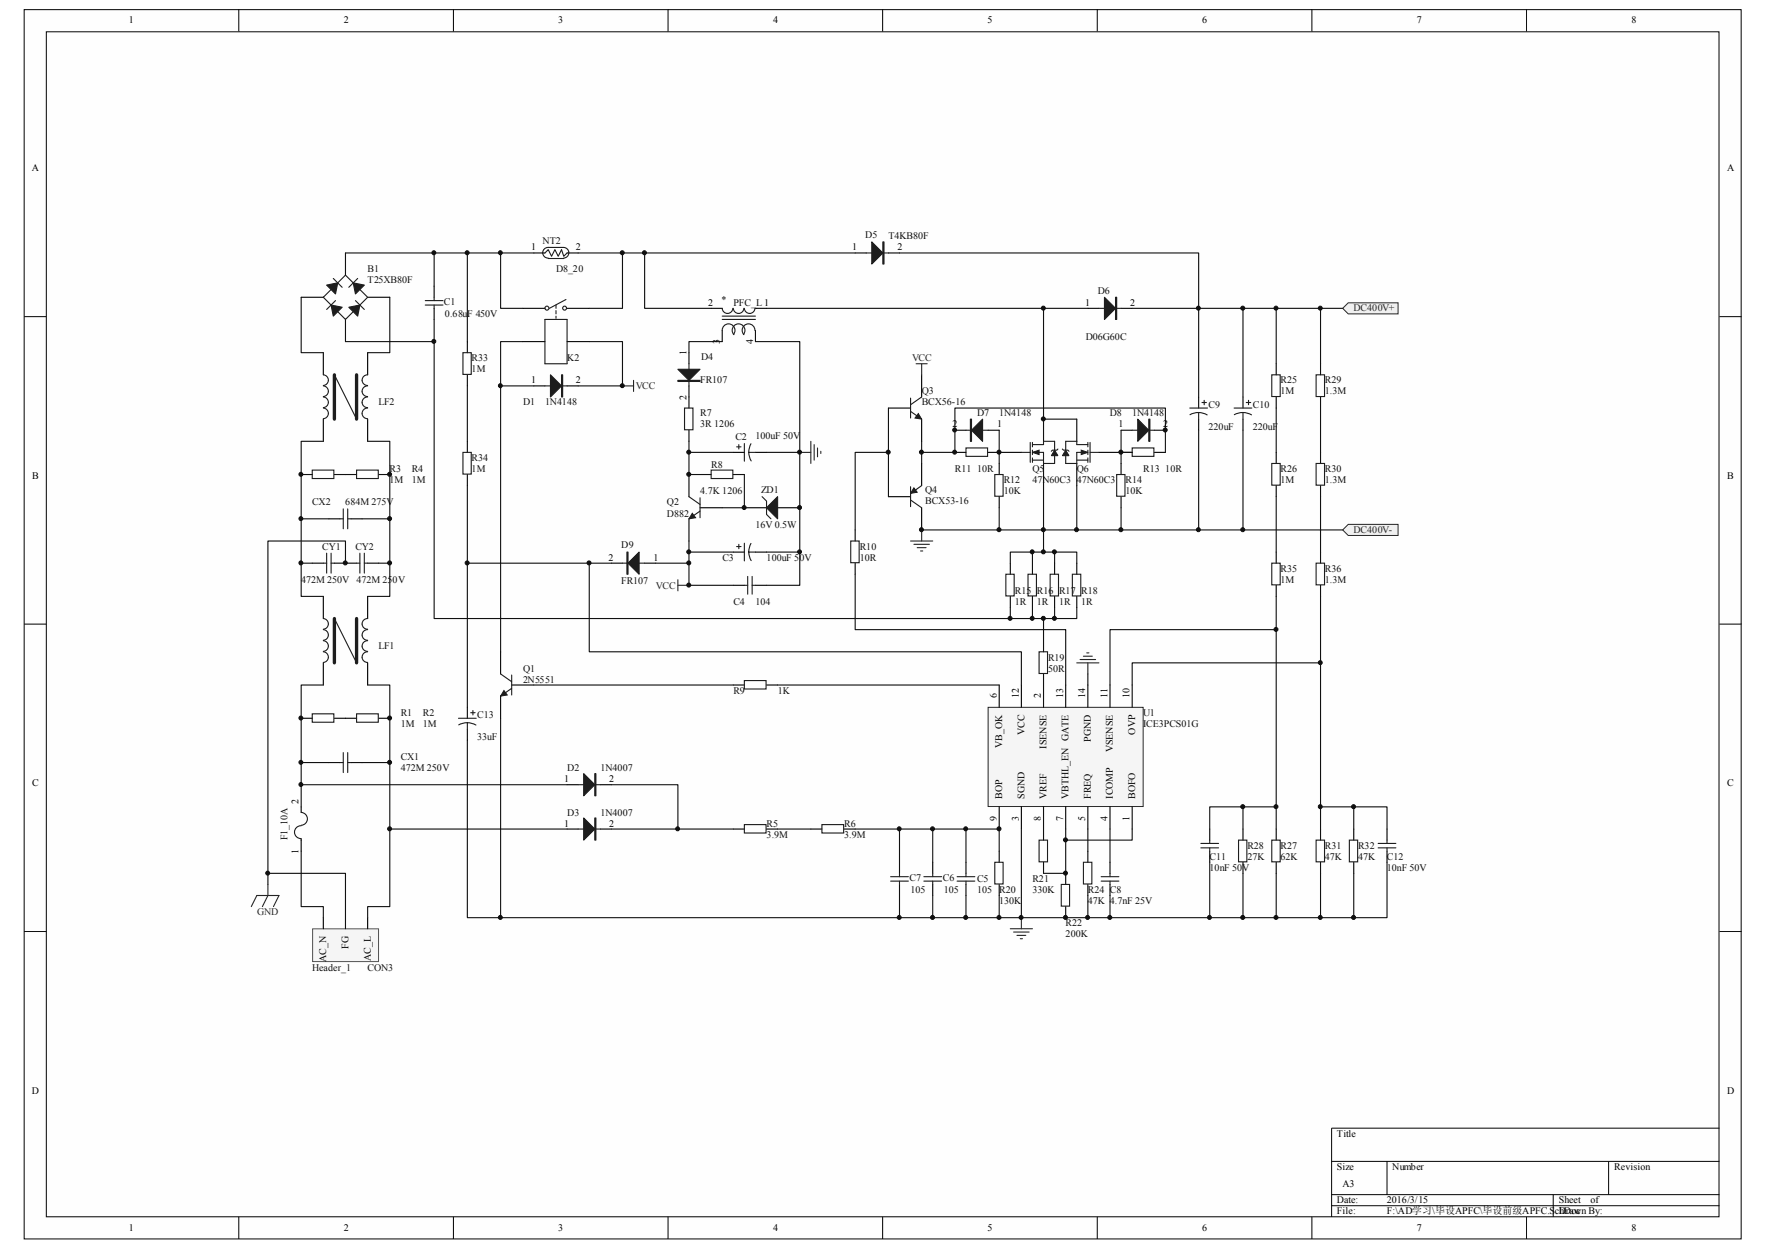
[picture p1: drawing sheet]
<svg xmlns="http://www.w3.org/2000/svg" width="297mm" height="210mm" viewBox="0 0 297 210" stroke-linecap="round" stroke-linejoin="round" font-family="sans-serif">
<path d="M4.1 1.7h288.8v206.7h-288.8z" fill="#fefefe"/>
<path d="M4.1 1.6h288.8v206.8h-288.8z" fill="none" stroke="#000" stroke-width=".17"/>
<path d="M7.9 5.4h281.2v199.3h-281.2z" fill="#fefefe"/>
<g fill="none" stroke="#000" stroke-width=".17">
<path d="M7.8 5.3h281.3v199.4h-281.3zM40.2 1.6v3.7M76.3 1.6v3.7M112.4 1.6v3.7M148.5 1.6v3.7M184.6 1.6v3.7M220.7 1.6v3.7M256.8 1.6v3.7M4.1 53.3h3.7M289.2 53.3h3.7M4.1 105h3.7M289.2 105h3.7"/>
<path d="M4.1 156.7h3.7M289.2 156.7h3.7M224 195.3h65.2M233.3 195.3v5.6M270.6 195.3v5.6M289.2 189.7h-65.2v15M40.2 204.7v3.7M76.3 204.7v3.7M112.4 204.7v3.7M148.5 204.7v3.7M184.6 204.7v3.7M220.7 204.7v3.7"/>
<path d="M224 200.9h65.2M224 202.8h65.2M256.8 204.7v3.7M261.2 200.9v3.8"/>
</g>
<path d="M52.7 156.3h11v5.4h-11z" fill="#f5f5f5"/>
<path d="M52.6 156.2h11.1v5.5h-11.1z" fill="none" stroke="#535353" stroke-width=".17"/>
<g fill="none" stroke="#000" stroke-width=".19">
<path d="M50.7 50h3.7M54.4 59.3v3.7M58.1 42.5v3.8M58.1 53.7v3.8M61.8 59.3v3.7M61.8 50h3.8M87.9 51.9h3.8M87.9 57.5h3.8M89.8 42.5h1.9M95.4 42.5h1.8M95.4 51.9h3.7M95.4 57.5h3.7"/>
<path d="M115.9 59.3v1.9M119.6 51.9h1.9M121.5 55.6v1.9M127.1 51.9h1.8M127.1 55.6v1.9M143.8 42.5h1.9M149.4 42.5h1.9M183 51.9h1.8M188.6 51.9h1.8M50.7 79.8h1.8M54.4 70.5v3.7M56.2 79.8h3.8"/>
<path d="M61.8 70.5v3.7M63.7 79.8h1.9M89.8 64.9h1.9M95.4 64.9h1.8M115.9 64.9v3.7M115.9 72.4v1.8M115.9 79.8v3.7M117.7 79.8h1.9M123.3 79.8h1.9M123.3 76.1h1.9M127.1 76.1h1.8M201.6 66.8v1.8"/>
<path d="M201.6 70.5v1.9M52.5 94.7h1.9M55.3 87.3h1.9M56.2 94.7h3.8M59 87.3h1.9M61.8 94.7h1.9M115.9 87.3v3.7M117.7 85.4h3.8M123.3 92.9h1.9M123.3 98.4h1.9M125.2 85.4h3.7M127.1 92.9h1.8"/>
<path d="M127.1 98.4h1.8M130.8 85.4h3.7M54.4 100.3v3.7M54.4 111.5v3.7M61.8 100.3v3.7M61.8 111.5v3.7M84.2 109.6v3.8M84.2 117.1v3.7M86.1 115.2h3.7M50.7 135.7v.9M50.7 120.8h1.8M55.3 128.3h1.9"/>
<path d="M56.2 120.8h3.8M59 128.3h1.9M63.7 120.8h1.9M50.7 141.1v2.1M54.4 154.3v1.9M58.1 154.3v1.9M61.8 154.3v1.9"/>
</g>
<g fill="none" stroke="#1c1c1c" stroke-width=".19">
<path d="M54.4 50l3.7-3.7 3.7 3.7-3.7 3.7zM56.1 46.8l1.5 1.5M56.4 50.6l-1.5 1.4M59.8 50.6l1.5 1.4M60.2 46.8l-1.5 1.5M91.7 42.5l.5-.5 .6 1.1 .5-1.1 .6 1.1 .6-1.1 .3 1.1 .6-.6M91.7 53.7h3.7v7.5h-3.7zM92.2 43.4a.89 .89 0 0 1-.9-.9 .89 .89 0 0 1 .9-.9h2.6a.89 .89 0 0 1 .9 .9 .89 .89 0 0 1-.9 .9M92.2 43.5h2.6M93.5 51.3v.6M93.5 52.2v.6M93.5 53.2v.3"/>
<path d="M95.2 50.4l-2.8 1.5M121.5 55.6a1.08 1.08 0 0 1 1.4-1.1 1.08 1.08 0 0 1 .5 1.7M121.5 53.7h5.6M121.5 53.2h5.6M123.3 51.9a.89 .89 0 0 1-.9 .8 .89 .89 0 0 1-.9-.8M125.1 56.2a1.08 1.08 0 0 0-.1-1.4 1.08 1.08 0 0 0-1.5 0 1.08 1.08 0 0 0-.1 1.5M125.1 51.9a.89 .89 0 0 1-.9 .8 .89 .89 0 0 1-.9-.8M127 51.9a.89 .89 0 0 1-.9 .8 .89 .89 0 0 1-.9-.8M127 55.6a1.08 1.08 0 0 0-1.5-1.1 1.08 1.08 0 0 0-.4 1.8M145.7 42.5h3.7M184.8 51.9h3.8M52.5 79.1h3.7v1.4h-3.7z"/>
<path d="M54.4 63a.9 .9 0 0 1 .8 .9 .9 .9 0 0 1-.8 .9M54.4 64.9a.9 .9 0 0 1 .8 .9 .9 .9 0 0 1-.8 .9M54.4 66.8a.9 .9 0 0 1 .8 .9 .9 .9 0 0 1-.8 .9M54.4 68.6a.9 .9 0 0 1 .8 .9 .9 .9 0 0 1-.8 .9M56.2 63l3.8 7.5M60 79.1h3.6v1.4h-3.6zM61.8 68.6a.89 .89 0 0 0-.9 .9 .89 .89 0 0 0 .9 .9M61.8 66.8a.89 .89 0 0 0-.9 .9 .89 .89 0 0 0 .9 .9M61.8 64.9a.89 .89 0 0 0-.9 .9 .89 .89 0 0 0 .9 .9M61.8 63a.89 .89 0 0 0-.9 .9 .89 .89 0 0 0 .9 .9M91.7 64.9h3.7M115.1 68.6h1.5v3.7h-1.5z"/>
<path d="M115.9 61.2v3.7M119.6 79.1h3.7v1.4h-3.7zM123.9 75.2h.7M124.3 74.8v.7M125.2 74.6v3M125.9 76.1l.2 .7 .2 .7M125.9 76.1h1.2M126.3 74.6l-.3 .7-.1 .8M200.1 68.6h3M201.6 69.4l.8 .1 .6 .3M201.6 69.4l-.8 .1-.6 .2M201.6 69.4v1.1"/>
<path d="M202.2 67.7h.7M202.5 67.3v.8M54.4 94.7h.5M54.9 93v3.4M55.7 94.7h.5M55.7 93v3.4M57.2 87.3h.5M57.7 85.6v3.3M58.5 85.6v3.3M58.5 87.3h.5M60 94.7h.5M60.5 93v3.4"/>
<path d="M61.3 94.7h.5M61.3 93v3.4M115.9 83.5l1.8 1.3M117.7 86l-1.8 1.3M117.7 83.7v3.4M123.9 91.9h.7M124.3 91.5v.8M125.2 91.4v2.9M125.2 98.4h.6M125.8 97v2.9M125.9 92.9l.2 .7 .2 .7M125.9 92.9h1.2"/>
<path d="M126.3 91.4l-.3 .7-.1 .8M126.5 97v2.9M126.5 98.4h.6M128.2 83.5l.7 .8v2.2l.8 .8M54.4 104a.9 .9 0 0 1 .8 .9 .9 .9 0 0 1-.8 .9M54.4 105.9a.9 .9 0 0 1 .8 .9 .9 .9 0 0 1-.8 .9M54.4 107.8a.9 .9 0 0 1 .8 .9 .9 .9 0 0 1-.8 .9M54.4 109.6a.9 .9 0 0 1 .8 .9 .9 .9 0 0 1-.8 .9M56.2 104l3.8 7.5M61.8 109.6a.89 .89 0 0 0-.9 .9 .89 .89 0 0 0 .9 .9M61.8 107.8a.89 .89 0 0 0-.9 .9 .89 .89 0 0 0 .9 .9M61.8 105.9a.89 .89 0 0 0-.9 .9 .89 .89 0 0 0 .9 .9"/>
<path d="M61.8 104a.89 .89 0 0 0-.9 .9 .89 .89 0 0 0 .9 .9M84.2 113.4l1.9 1.3M86.1 115.8l-1.9 1.3M86.1 113.5v3.4M50.7 138.9a1.08 1.08 0 0 0-1.2 1.1 1.08 1.08 0 0 0 1.2 1M50.7 136.6a1.08 1.08 0 0 1 1 1.1 1.08 1.08 0 0 1-1 1.1M52.5 120.1h3.7v1.4h-3.7zM57.2 128.3h.5M57.7 126.6v3.3M58.5 128.3h.5M58.5 126.6v3.3M60 120.1h3.6v1.4h-3.6z"/>
<circle cx="92" cy="51.8" r=".34"/>
<circle cx="95" cy="51.8" r=".33"/>
</g>
<path d="M50.7 50v9.3h3.7M65.6 50v9.3h-3.8M121.5 57.5h-5.6v1.8M128.9 51.9h54.1M115.9 76.1h7.4M128.9 76.1h5.6M50.7 87.3h4.6M60.9 87.3h4.7M61.8 115.2h3.8v37.3h-3.8v1.8M60.9 128.3h4.7M50.7 143.2v9.3h3.7v1.8" fill="none" stroke="#0e0e0e" stroke-width=".19"/>
<path d="M56.2 63v7.5M60 63v7.5M56.2 104v7.5M60 104v7.5" fill="none" stroke="#1c1c1c" stroke-width=".56"/>
<path d="M104.7 64.9h1.9M106.6 64v1.8M134.5 76.1h1.9M136.4 74.2v3.7M136.9 74.8v2.6M137.5 75.3v1.5M138.1 75.9v.4M114 97.5v1.9M114 98.4h1.9M42.3 152.5l.9-1.9h3.7l-.9 1.9M45.1 148.8v1.8l-1 1.9" fill="none" stroke="#262626" stroke-width=".19"/>
<g fill="#1c1c1c" stroke="#1c1c1c" stroke-width=".19">
<path d="M55.7 51.3l1.9 .4-1.5 1.5z"/>
<path d="M54.9 48l1.9-.4-.4 1.8z"/>
<path d="M58.7 51.7l1.8-.4-.3 1.9z"/>
<path d="M59.4 47.6l1.9 .4-1.5 1.4z"/>
<path d="M92.6 63l1.9 1.9-1.9 1.9z"/>
<path d="M114 62.1h3.7l-1.8 1.9z"/>
<path d="M128.9 85.4l1.9-1.9v3.8z"/>
<path d="M146.6 40.7l1.9 1.8-1.9 1.9z"/>
<path d="M185.8 50l1.8 1.9-1.8 1.8z"/>
<path d="M94.5 63h.1v3.8h-.1z" fill-rule="evenodd"/>
<path d="M114 64h3.7v.2h-3.7z" fill-rule="evenodd"/>
<path d="M148.5 40.7h.2v3.7h-.2z" fill-rule="evenodd"/>
<path d="M187.6 50h.2v3.7h-.2z" fill-rule="evenodd"/>
</g>
<g fill="#1c1c1c" stroke="#1c1c1c" stroke-width=".17">
<path d="M84.8 116.1l.5 .8-1.1 .2z"/>
<path d="M116.4 86.3l.6 .8-1.1 .2z"/>
</g>
<path d="M225.8 51.9l1-1h8.4v1.9h-8.4z" fill-rule="evenodd" fill="#f0f0f0" stroke="#262626" stroke-width=".17"/>
<path d="M127.1 57.5h7.4v35.4" fill="none" stroke="#0e0e0e" stroke-width=".19"/>
<path d="M166.3 119.1h26v16.6h-26z" fill="#f5f5f5"/>
<path d="M166.2 119h26.1v16.7h-26.1z" fill="none" stroke="#262626" stroke-width=".17"/>
<g fill="none" stroke="#000" stroke-width=".19">
<path d="M73 48.1v1.9M73 51.9v1.8M149.4 68.6h3.8M155 63v3.8M155 70.5v3.7M155 77.9v3.8M160.6 76.1h1.9M160.6 72.4h1.9M166.2 76.1h5.6M166.2 72.4h1.9M168.1 77.9v1.9M175.5 70.5v3.7"/>
<path d="M175.5 77.9v3.8M181.1 70.5v3.7M181.1 77.9v3.8M184.8 76.1h5.6M188.6 72.4h1.8M188.6 77.9v1.9M194.2 76.1h1.8M194.2 72.4h1.8M214.7 61.2v1.8M214.7 66.8v1.8M143.8 89.1v1.9M143.8 94.7v1.9"/>
<path d="M149.4 83.5h3.8M155 85.4v3.7M168.1 83.5v1.9M169.9 94.7v1.9M188.6 83.5v1.9M123.3 115.2h1.9M128.9 115.2h1.9M168.1 115.2v3.7M169.9 100.3v1.9M171.8 115.2v3.7M175.5 107.8v1.8M175.5 113.4v5.5"/>
<path d="M179.2 115.2v3.7M183 115.2v3.7M186.7 115.2v3.7M190.4 115.2v3.7M95.4 139.4h1.8M95.4 132h1.8M101 139.4h1.8M101 132h1.8M123.3 139.4h1.9M128.9 139.4h1.9M136.4 139.4h1.8M142 139.4h1.8"/>
<path d="M168.1 135.7v3.7M171.8 135.7v3.7M175.5 135.7v5.6M179.2 135.7v3.7M183 135.7v3.7M186.7 135.7v3.7M190.4 135.7v3.7M162.5 145v1.9M162.5 148.8v1.8M168.1 143.2v1.8M168.1 148.8v1.8M175.5 145v1.9"/>
<path d="M179.2 146.9v1.9M179.2 152.5v1.8M183 143.2v1.8M183 148.8v1.8M186.7 145v1.9M186.7 148.8v1.8"/>
</g>
<g fill="#1c1c1c" stroke="#1c1c1c" stroke-width=".19">
<path d="M98.2 137.6l1.8 1.8-1.8 1.9z"/>
<path d="M98.2 130.1l1.8 1.9-1.8 1.8z"/>
<path d="M165.3 70.5v3.7l-1.9-1.8z"/>
<path d="M191.4 70.5l1.8 1.9-1.8 1.8z"/>
<path d="M100 137.6h.2v3.7h-.2z" fill-rule="evenodd"/>
<path d="M100 130.1h.2v3.7h-.2z" fill-rule="evenodd"/>
<path d="M163.2 70.5h.2v3.7h-.2z" fill-rule="evenodd"/>
<path d="M193.2 70.5h.2v3.7h-.2z" fill-rule="evenodd"/>
</g>
<g fill="none" stroke="#1c1c1c" stroke-width=".19">
<path d="M71.5 50.6h3M71.5 51.3h3M73 50v.6M73 51.3v.6M153.2 69.2l1.8 1.3M153.2 67v3.3M155 66.8l-1.8 1.3M162.5 75.3h3.6v1.5h-3.6zM162.5 72.4h3.7M167.3 79.8h1.4v3.7h-1.4zM171.8 76.1h1.5M173.3 74.4v3.4"/>
<path d="M173.7 74.8h1.8v-.6h1.9v1.5M173.7 76.1h1.8v1.8h1.9v-1.3M173.7 77.4h1.8M173.7 74.4v.8M173.7 75.7v.8M173.7 77v.8M177.9 75.5l-.1 .2h-.8l-.2 .2M178.7 75.5l.2 .2h.7l.2 .2M181.1 77.4h1.9M183 74.8h-1.9v-.6h-1.9v1.5M183 76.1h-1.9v1.8h-1.9v-1.3M183 74.4v.8"/>
<path d="M183 75.7v.8M183 77v.8M183.3 76.1h1.5M183.3 74.4v3.4M187.8 79.8h1.4v3.7h-1.4zM190.4 75.3h3.7v1.5h-3.7zM190.4 72.4h3.8M213.9 63h1.4v3.7h-1.4zM143.1 91h1.4v3.6h-1.4zM153.2 81.9v3.3M153.2 84.1l1.8 1.3M155 81.7l-1.3 .9"/>
<path d="M169.2 96.6h1.4v3.6h-1.4zM125.2 114.5h3.7v1.4h-3.7zM174.8 109.6h1.4v3.7h-1.4zM97.2 139.4h3.8M97.2 132h3.8M125.2 138.7h3.7v1.4h-3.7zM138.2 138.7h3.7v1.4h-3.7zM161 147.5h3M161 148.2h3M162.5 146.9v.6M162.5 148.2v.6M167.3 145h1.4v3.7h-1.4z"/>
<path d="M174.8 141.3h1.4v3.7h-1.4zM178.5 148.8h1.4v3.6h-1.4zM182.2 145h1.4v3.7h-1.4zM185.2 147.5h3M185.2 148.2h3M186.7 146.9v.6M186.7 148.2v.6"/>
</g>
<g fill="none" stroke="#0e0e0e" stroke-width=".19">
<path d="M58.1 42.5h31.7M73 57.5v46.5h96.9M73 42.5v5.6M84.2 42.5v9.4h3.7M87.9 57.5h-3.7v52.1M97.2 42.5h11.2M104.7 42.5v9.4h-5.6M151.3 42.5h50.3v9.4M214.7 51.9v9.3M222.1 51.9v9.3M54.4 74.2h-3.7v26.1h3.7M61.8 74.2h3.8v26.1h-3.8"/>
<path d="M84.2 64.9h5.6M149.4 76.1h-5.6v13M149.4 68.6v14.9M155 74.2v3.7M168.1 72.4v5.5M188.6 76.1h1.8M188.6 72.4v5.5M201.6 72.4v16.7M214.7 68.6v7.5M222.1 68.6v7.5M50.7 94.7h1.8M58.1 94.7v-3.7h-13v57.8"/>
<path d="M63.7 94.7h1.9M143.8 96.6v9.3h35.4v9.3M168.1 85.4v3.7M169.9 94.7v-1.8h11.2v1.8M173.7 92.9v1.8M177.4 92.9v1.8M181.1 81.7v7.4M188.6 89.1h37.2M54.4 115.2h-3.7v20.5M89.8 115.2h33.5M130.8 115.2h37.3M173.7 102.2v1.8"/>
<path d="M175.5 104v3.8M177.4 102.2v1.8M183 113.4v1.8M214.7 105.9h-28v9.3M222.1 111.5h-31.7v3.7M50.7 132h44.7M50.7 128.3h4.6M65.6 139.4h29.8M114 139.4h9.3M130.8 139.4h5.6M162.5 139.4v5.6M171.8 139.4v14.9"/>
<path d="M183 139.4v3.8M186.7 139.4v5.6M190.4 139.4v1.9h-11.2M45.1 146.9h13v7.4M162.5 150.6v3.7M168.1 150.6v3.7M183 150.6v3.7"/>
</g>
<g fill="none" stroke="#262626" stroke-width=".19">
<path d="M154.1 61.2h1.9M155 61.2v1.8M153.2 91h3.7M153.7 91.5h2.6M154.3 92.1h1.5M154.8 92.7h.4M155 89.1v1.9M181.1 111.5h3.7M181.7 110.9h2.6M182.2 110.4h1.5M182.8 109.8h.4M183 111.5v1.9"/>
<path d="M169.9 156.2h3.8M170.5 156.8h2.6M171 157.3h1.5M171.6 157.9h.4M171.8 154.3v1.9"/>
</g>
<g fill="#1c1c1c" stroke="#1c1c1c" stroke-width=".17">
<path d="M173.7 76.1l1.1-.4v.8z"/>
<path d="M177.4 75.7l.5 .9h-1.1z"/>
<path d="M154.5 69.6l.5 .9-1.1-.2z"/>
<path d="M153.7 82.1l.6 .7-1.1 .2z"/>
<path d="M181.9 75.7l1.1 .4-1.1 .4z"/>
<path d="M179.2 75.7l.6 .9h-1.1z"/>
</g>
<path d="M226.8 88.2h8.4v1.9h-8.4l-1-1z" fill-rule="evenodd" fill="#f0f0f0" stroke="#262626" stroke-width=".17"/>
<g fill="none" stroke="#0e0e0e" stroke-width=".19">
<path d="M73 53.7v3.8h-14.9M78.6 42.5v15M99.1 57.5h5.6v7.4h-7.5M143.8 42.5h-35.4v9.4h11.2M175.5 51.9v18.6h5.6M190.4 51.9h35.4M201.6 51.9v14.9M209.1 51.9v14.9M78.6 64.9v9.3M115.9 74.2v5.6h1.8M125.2 79.8v5.6h-3.7M155 76.1h5.6v-7.5h35.4v7.5"/>
<path d="M209.1 72.4v16.7M78.6 81.7v37.2M78.6 94.7h24.2M99.1 94.7v14.9h72.7v5.6M110.3 94.7h5.6M115.9 91v7.4h7.4M115.9 92.9h7.4M128.9 92.9h5.6v5.5h-5.6M175.5 81.7v11.2M188.6 85.4v3.7h-33.6M214.7 83.5v9.4M222.1 83.5v9.4"/>
<path d="M169.9 102.2v1.8h11.2v-1.8M214.7 100.3v39.1M222.1 100.3v39.1M78.6 124.5v29.8h5.6M84.2 120.8v33.5h102.5M102.8 132h11.2v7.4h-11.2M143.8 139.4h24.3v3.8M151.3 139.4v5.6M156.9 139.4v5.6M179.2 139.4v7.5h-3.7M209.1 135.7v3.7M214.7 135.7h-11.2v3.7"/>
<path d="M222.1 135.7h5.6M227.7 135.7h5.6v3.7M227.7 135.7v3.7M151.3 150.6v3.7M156.9 150.6v3.7M186.7 150.6v3.7M203.5 145v9.3M209.1 146.9v7.4M214.7 146.9v7.4M222.1 146.9v7.4h-35.4M227.7 146.9v7.4h-5.6M233.3 145v9.3h-5.6"/>
</g>
<g fill="none" stroke="#000" stroke-width=".19">
<path d="M78.6 57.5v1.8M78.6 63v1.9M78.6 74.2v1.9M78.6 79.8v1.9M209.1 66.8v1.8M209.1 70.5v1.9M214.7 76.1v1.8M222.1 61.2v1.8M222.1 66.8v1.8M222.1 76.1v1.8M102.8 94.7h1.9M108.4 94.7h1.9"/>
<path d="M173.7 94.7v1.9M177.4 94.7v1.9M181.1 94.7v1.9M214.7 81.7v1.8M214.7 92.9v1.8M214.7 98.4v1.9M222.1 81.7v1.8M222.1 92.9v1.8M222.1 98.4v1.9M78.6 118.9v1.9M173.7 100.3v1.9M177.4 100.3v1.9"/>
<path d="M181.1 100.3v1.9M78.6 122.7v1.8M203.5 139.4v1.9M209.1 139.4v1.9M214.7 139.4v1.9M222.1 139.4v1.9M227.7 139.4v1.9M233.3 139.4v1.9M151.3 145v1.9M151.3 148.8v1.8M156.9 145v1.9M156.9 148.8v1.8"/>
<path d="M203.5 143.2v1.8M209.1 145v1.9M214.7 145v1.9M222.1 145v1.9M227.7 145v1.9M233.3 143.2v1.8"/>
</g>
<g fill="none" stroke="#1c1c1c" stroke-width=".19">
<path d="M77.9 59.3h1.4v3.7h-1.4zM77.9 76.1h1.4v3.6h-1.4zM207.6 68.6h3M209.1 69.4l.7 .1 .7 .3M209.1 69.4l-.8 .1-.7 .2M209.1 69.4v1.1M209.6 67.7h.8M210 67.3v.8M213.9 77.9h1.4v3.7h-1.4zM221.4 63h1.4v3.7h-1.4zM221.4 77.9h1.4v3.7h-1.4zM104.7 94.7h3.7"/>
<path d="M172.9 96.6h1.4v3.6h-1.4zM176.6 96.6h1.4v3.6h-1.4zM180.4 96.6h1.4v3.6h-1.4zM213.9 94.7h1.4v3.7h-1.4zM221.4 94.7h1.4v3.7h-1.4zM79.2 119.9h.7M79.5 119.5v.7M77.1 120.8h3M77.2 121.9l.6-.3h.8l.8 .1 .7 .2M78.6 121.5v1.2M149.8 147.5h3M149.8 148.2h3"/>
<path d="M151.3 146.9v.6M151.3 148.2v.6M155.4 147.5h3M155.4 148.2h3M156.9 146.9v.6M156.9 148.2v.6M202 141.9h3M202 142.6h3M203.5 141.3v.6M203.5 142.6v.6M208.3 141.3h1.4v3.7h-1.4zM213.9 141.3h1.4v3.7h-1.4z"/>
<path d="M221.4 141.3h1.4v3.7h-1.4zM227 141.3h1.4v3.7h-1.4zM231.8 141.9h3M231.8 142.6h3M233.3 141.3v.6M233.3 142.6v.6"/>
</g>
<g fill="#1c1c1c" stroke="#1c1c1c" stroke-width=".19">
<path d="M105.6 94.7l1.9-1.8v3.7z"/>
<path d="M105.4 92.9h.2v3.7h-.2z" fill-rule="evenodd"/>
</g>
<g fill="#0e0e0e" stroke="#0e0e0e" stroke-width=".17">
<circle cx="45" cy="146.9" r=".33"/>
<circle cx="50.6" cy="131.9" r=".33"/>
<circle cx="50.6" cy="128.2" r=".33"/>
<circle cx="50.6" cy="120.8" r=".33"/>
<circle cx="50.6" cy="94.7" r=".33"/>
<circle cx="50.6" cy="87.2" r=".33"/>
<circle cx="50.6" cy="79.8" r=".33"/>
<circle cx="58.1" cy="94.7" r=".34"/>
<circle cx="65.5" cy="139.4" r=".34"/>
<circle cx="65.5" cy="128.2" r=".33"/>
<circle cx="65.5" cy="120.8" r=".34"/>
<circle cx="65.5" cy="94.7" r=".34"/>
<circle cx="65.5" cy="87.2" r=".34"/>
<circle cx="65.5" cy="79.8" r=".33"/>
<circle cx="73" cy="57.4" r=".33"/>
<circle cx="73" cy="42.5" r=".33"/>
<circle cx="78.6" cy="94.7" r=".34"/>
<circle cx="78.6" cy="42.5" r=".34"/>
<circle cx="84.2" cy="154.3" r=".33"/>
<circle cx="84.2" cy="64.9" r=".33"/>
<circle cx="84.2" cy="42.5" r=".33"/>
<circle cx="99.1" cy="94.7" r=".34"/>
<circle cx="104.7" cy="64.9" r=".33"/>
<circle cx="104.7" cy="42.5" r=".33"/>
<circle cx="108.4" cy="42.5" r=".34"/>
<circle cx="114" cy="139.4" r=".33"/>
<circle cx="115.8" cy="98.4" r=".33"/>
<circle cx="115.8" cy="94.7" r=".34"/>
<circle cx="115.8" cy="92.8" r=".34"/>
<circle cx="115.8" cy="79.8" r=".33"/>
<circle cx="115.8" cy="76" r=".34"/>
<circle cx="125.2" cy="85.4" r=".33"/>
<circle cx="134.5" cy="92.8" r=".33"/>
<circle cx="134.5" cy="85.4" r=".33"/>
<circle cx="134.5" cy="76" r=".33"/>
<circle cx="149.4" cy="76" r=".34"/>
<circle cx="151.2" cy="154.3" r=".33"/>
<circle cx="151.2" cy="139.4" r=".33"/>
<circle cx="155" cy="89.1" r=".33"/>
<circle cx="155" cy="76" r=".33"/>
<circle cx="156.8" cy="154.3" r=".34"/>
<circle cx="156.8" cy="139.4" r=".34"/>
<circle cx="160.6" cy="76" r=".33"/>
<circle cx="160.6" cy="72.3" r=".33"/>
<circle cx="162.4" cy="154.3" r=".33"/>
<circle cx="162.4" cy="139.4" r=".33"/>
<circle cx="168" cy="154.3" r=".34"/>
<circle cx="168" cy="139.4" r=".34"/>
<circle cx="168" cy="89.1" r=".34"/>
<circle cx="168" cy="76" r=".34"/>
<circle cx="169.9" cy="104" r=".34"/>
<circle cx="171.7" cy="154.3" r=".33"/>
<circle cx="173.6" cy="104" r=".33"/>
<circle cx="173.6" cy="92.8" r=".33"/>
<circle cx="175.5" cy="104" r=".34"/>
<circle cx="175.5" cy="92.8" r=".34"/>
<circle cx="175.5" cy="89.1" r=".34"/>
<circle cx="175.5" cy="70.5" r=".34"/>
<circle cx="175.5" cy="51.8" r=".34"/>
<circle cx="177.3" cy="104" r=".34"/>
<circle cx="177.3" cy="92.8" r=".34"/>
<circle cx="179.2" cy="154.3" r=".34"/>
<circle cx="179.2" cy="146.9" r=".33"/>
<circle cx="179.2" cy="141.3" r=".34"/>
<circle cx="181.1" cy="89.1" r=".33"/>
<circle cx="182.9" cy="154.3" r=".33"/>
<circle cx="186.7" cy="154.3" r=".34"/>
<circle cx="188.5" cy="89.1" r=".34"/>
<circle cx="188.5" cy="76" r=".34"/>
<circle cx="196" cy="72.3" r=".34"/>
<circle cx="201.6" cy="89.1" r=".33"/>
<circle cx="201.6" cy="51.8" r=".33"/>
<circle cx="203.4" cy="154.3" r=".33"/>
<circle cx="209" cy="154.3" r=".34"/>
<circle cx="209" cy="135.7" r=".34"/>
<circle cx="209" cy="89.1" r=".34"/>
<circle cx="209" cy="51.8" r=".34"/>
<circle cx="214.6" cy="154.3" r=".33"/>
<circle cx="214.6" cy="135.7" r=".33"/>
<circle cx="214.6" cy="105.9" r=".33"/>
<circle cx="214.6" cy="51.8" r=".33"/>
<circle cx="222.1" cy="154.3" r=".33"/>
<circle cx="222.1" cy="135.7" r=".33"/>
<circle cx="222.1" cy="111.5" r=".33"/>
<circle cx="222.1" cy="51.8" r=".33"/>
<circle cx="227.7" cy="154.3" r=".34"/>
<circle cx="227.7" cy="135.7" r=".34"/>
</g>
<g font-size="1.7">
<text x="21.7" y="3.9">1</text>
<text x="57.8" y="3.9">2</text>
<text x="93.9" y="3.9">3</text>
<text x="130" y="3.9">4</text>
<text x="166.1" y="3.9">5</text>
<text x="202.2" y="3.9">6</text>
<text x="238.3" y="3.9">7</text>
<text x="274.4" y="3.9">8</text>
<text x="5.3" y="28.8">A</text>
<text x="290.5" y="28.8">A</text>
<text x="89.3" y="42.1">1</text>
<text x="96.9" y="42.1">2</text>
<text x="143.3" y="42.1">1</text>
<text x="151" y="42.1">2</text>
<text x="119.1" y="51.4">2</text>
<text x="182.5" y="51.4">1</text>
<text x="190.1" y="51.4">2</text>
<text x="115.5" y="59.7" transform="rotate(-90 115.5 59.7)">1</text>
<text x="121.1" y="57.9" transform="rotate(-90 121.1 57.9)">3</text>
<text x="126.7" y="57.9" transform="rotate(-90 126.7 57.9)">4</text>
<text x="89.3" y="64.4">1</text>
<text x="96.9" y="64.4">2</text>
<text x="115.5" y="67.2" transform="rotate(-90 115.5 67.2)">2</text>
<text x="160.2" y="71.9">2</text>
<text x="167.7" y="71.9">1</text>
<text x="188.1" y="71.9">1</text>
<text x="195.7" y="71.9">2</text>
<text x="5.4" y="80.5">B</text>
<text x="290.5" y="80.5">B</text>
<text x="102.4" y="94.3">2</text>
<text x="109.9" y="94.3">1</text>
<text x="167.6" y="117.4" transform="rotate(-90 167.6 117.4)">6</text>
<text x="171.4" y="117.4" transform="rotate(-90 171.4 117.4)">12</text>
<text x="175.1" y="117.4" transform="rotate(-90 175.1 117.4)">2</text>
<text x="178.8" y="117.4" transform="rotate(-90 178.8 117.4)">13</text>
<text x="182.5" y="117.4" transform="rotate(-90 182.5 117.4)">14</text>
<text x="186.3" y="117.4" transform="rotate(-90 186.3 117.4)">11</text>
<text x="190" y="117.4" transform="rotate(-90 190 117.4)">10</text>
<text x="168.6" y="125.7" transform="rotate(-90 168.6 125.7)">VB_OK</text>
<text x="172.3" y="123.6" transform="rotate(-90 172.3 123.6)">VCC</text>
<text x="176" y="125.9" transform="rotate(-90 176 125.9)">ISENSE</text>
<text x="183.5" y="124.7" transform="rotate(-90 183.5 124.7)">PGND</text>
<text x="190.9" y="123.5" transform="rotate(-90 190.9 123.5)">OVP</text>
<text x="94.9" y="131.6">1</text>
<text x="102.4" y="131.6">2</text>
<text x="187.2" y="126.5" transform="rotate(-90 187.2 126.5)">VSENSE</text>
<text x="5.4" y="132.3">C</text>
<text x="50.2" y="135.1" transform="rotate(-90 50.2 135.1)">2</text>
<text x="168.6" y="134.4" transform="rotate(-90 168.6 134.4)">BOP</text>
<text x="172.3" y="134.4" transform="rotate(-90 172.3 134.4)">SGND</text>
<text x="176" y="134.4" transform="rotate(-90 176 134.4)">VREF</text>
<text x="179.7" y="134.4" transform="rotate(-90 179.7 134.4)">VBTHL_EN GATE</text>
<text x="183.5" y="134.4" transform="rotate(-90 183.5 134.4)">FREQ</text>
<text x="187.2" y="134.4" transform="rotate(-90 187.2 134.4)">ICOMP</text>
<text x="190.9" y="134.4" transform="rotate(-90 190.9 134.4)">BOFO</text>
<text x="290.5" y="132.3">C</text>
<text x="50.2" y="143.6" transform="rotate(-90 50.2 143.6)">1</text>
<text x="94.9" y="139">1</text>
<text x="102.4" y="139">2</text>
<text x="167.6" y="138" transform="rotate(-90 167.6 138)">9</text>
<text x="171.4" y="138" transform="rotate(-90 171.4 138)">3</text>
<text x="175.1" y="138" transform="rotate(-90 175.1 138)">8</text>
<text x="178.8" y="138" transform="rotate(-90 178.8 138)">7</text>
<text x="182.5" y="138" transform="rotate(-90 182.5 138)">5</text>
<text x="186.3" y="138" transform="rotate(-90 186.3 138)">4</text>
<text x="190" y="138" transform="rotate(-90 190 138)">1</text>
<text x="54.9" y="161.8" transform="rotate(-90 54.9 161.8)">AC_N</text>
<text x="58.6" y="159.6" transform="rotate(-90 58.6 159.6)">FG</text>
<text x="62.4" y="161.6" transform="rotate(-90 62.4 161.6)">AC_L</text>
<text x="5.3" y="184">D</text>
<text x="290.5" y="184">D</text>
<text x="224.9" y="191.2">Title</text>
<text x="224.9" y="196.8">Size</text>
<text x="234.2" y="196.8">Number</text>
<text x="271.5" y="196.8">Revision</text>
<text x="224.9" y="202.4">Date:</text>
<text x="225.8" y="199.6">A3</text>
<text x="233.3" y="202.4">2016/3/15</text>
<text x="262.2" y="202.4">Sheet</text>
<text x="267.5" y="202.4">of</text>
<text x="21.7" y="207">1</text>
<text x="57.8" y="207">2</text>
<text x="93.9" y="207">3</text>
<text x="130" y="207">4</text>
<text x="166.1" y="207">5</text>
<text x="202.2" y="207">6</text>
<text x="224.9" y="204.2">File:</text>
<text x="233.3" y="204.2">F:\AD学习\毕设APFC\毕设前级APFC.SchDoc</text>
<text x="238.3" y="207">7</text>
<text x="262.2" y="204.2">Drawn By:</text>
<text x="274.4" y="207">8</text>
</g>
<g font-size="1.7" fill="#0e0e0e">
<text x="91.3" y="41">NT2</text>
<text x="145.5" y="40.1">D5</text>
<text x="149.4" y="40.2">T4KB80F</text>
<text x="61.8" y="45.8">B1</text>
<text x="61.8" y="47.7">T25XB80F</text>
<text x="93.6" y="45.8">D8_20</text>
<text x="74.7" y="51.2">C1</text>
<text x="74.8" y="53.3">0.68uF 450V</text>
<text x="121.3" y="50.9">*</text>
<text x="123.4" y="51.4">PFC_L 1</text>
<text x="184.7" y="49.4">D6</text>
<text x="182.6" y="57.2">D06G60C</text>
<text x="79.3" y="62.6">1M</text>
<text x="79.3" y="60.7">R33</text>
<text x="95.4" y="60.7">K2</text>
<text x="117.8" y="64.4">FR107</text>
<text x="117.9" y="60.6">D4</text>
<text x="215.4" y="64.4">R25</text>
<text x="222.8" y="64.4">R29</text>
<text x="63.7" y="68.2">LF2</text>
<text x="88" y="68.2">D1</text>
<text x="91.7" y="68.2">1N4148</text>
<text x="117.8" y="71.9">3R 1206</text>
<text x="117.8" y="70">R7</text>
<text x="155" y="66.3">Q3</text>
<text x="155" y="68.2">BCX56-16</text>
<text x="164.3" y="70">D7</text>
<text x="168.1" y="70">1N4148</text>
<text x="186.7" y="70">D8</text>
<text x="190.4" y="70">1N4148</text>
<text x="203.3" y="68.6">C9</text>
<text x="210.7" y="68.6">C10</text>
<text x="215.4" y="66.3">1M</text>
<text x="222.8" y="66.3">1.3M</text>
<text x="79.3" y="77.6">R34</text>
<text x="123.7" y="74">C2</text>
<text x="127.1" y="73.8">100uF 50V</text>
<text x="203.3" y="72.3">220uF</text>
<text x="210.7" y="72.3">220uF</text>
<text x="65.5" y="81.3">1M</text>
<text x="65.5" y="79.4">R3</text>
<text x="69.3" y="81.3">1M</text>
<text x="69.3" y="79.4">R4</text>
<text x="79.3" y="79.4">1M</text>
<text x="117.8" y="83.2">4.7K 1206</text>
<text x="119.6" y="78.7">R8</text>
<text x="128" y="82.9">ZD1</text>
<text x="155.6" y="82.9">Q4</text>
<text x="160.6" y="79.4">R11</text>
<text x="164.3" y="79.4">10R</text>
<text x="168.8" y="83.2">10K</text>
<text x="168.8" y="81.3">R12</text>
<text x="173.7" y="79.4">Q5</text>
<text x="173.7" y="81.3">47N60C3</text>
<text x="181.1" y="79.4">Q6</text>
<text x="181.1" y="81.3">47N60C3</text>
<text x="189.3" y="83.2">10K</text>
<text x="189.3" y="81.3">R14</text>
<text x="192.3" y="79.4">R13</text>
<text x="196" y="79.4">10R</text>
<text x="215.4" y="81.3">1M</text>
<text x="215.4" y="79.4">R26</text>
<text x="222.8" y="81.3">1.3M</text>
<text x="222.8" y="79.4">R30</text>
<text x="52.5" y="85">CX2</text>
<text x="58.1" y="85">684M 275V</text>
<text x="112.2" y="85">Q2</text>
<text x="112.2" y="86.9">D882</text>
<text x="127.1" y="88.7">16V 0.5W</text>
<text x="155.6" y="84.8">BCX53-16</text>
<text x="54.2" y="92.5">CY1</text>
<text x="59.8" y="92.5">CY2</text>
<text x="104.5" y="92.2">D9</text>
<text x="121.5" y="94.3">C3</text>
<text x="128.9" y="94.3">100uF 50V</text>
<text x="144.6" y="94.3">10R</text>
<text x="144.6" y="92.5">R10</text>
<text x="50.6" y="98.1">472M 250V 472M 250V</text>
<text x="104.5" y="98.2">FR107</text>
<text x="123.4" y="101.8">C4</text>
<text x="127.1" y="101.8">104</text>
<text x="170.7" y="101.8">1R</text>
<text x="170.7" y="99.9">R15</text>
<text x="174.4" y="101.8">1R</text>
<text x="174.4" y="99.9">R16</text>
<text x="178.1" y="101.8">1R</text>
<text x="178.1" y="99.9">R17</text>
<text x="181.9" y="101.8">1R</text>
<text x="181.9" y="99.9">R18</text>
<text x="215.4" y="98.1">1M</text>
<text x="215.4" y="96.2">R35</text>
<text x="222.8" y="98.1">1.3M</text>
<text x="222.8" y="96.2">R36</text>
<text x="63.7" y="109.2">LF1</text>
<text x="88" y="113">Q1</text>
<text x="176.3" y="113">50R</text>
<text x="176.3" y="111.1">R19</text>
<text x="88" y="114.8">2N5551</text>
<text x="123.4" y="116.7">R9</text>
<text x="130.8" y="116.7">1K</text>
<text x="67.4" y="122.3">1M</text>
<text x="67.4" y="120.4">R1</text>
<text x="71.1" y="122.3">1M</text>
<text x="71.1" y="120.4">R2</text>
<text x="80.3" y="124.5">33uF</text>
<text x="80.3" y="120.7">C13</text>
<text x="192.3" y="120.4">U1</text>
<text x="192.3" y="122.3">ICE3PCS01G</text>
<text x="67.4" y="129.7">472M 250V</text>
<text x="67.4" y="127.9">CX1</text>
<text x="95.4" y="129.7">D2</text>
<text x="101" y="129.7">1N4007</text>
<text x="95.4" y="137.2">D3</text>
<text x="101" y="137.2">1N4007</text>
<text x="48.3" y="141.3" transform="rotate(-90 48.3 141.3)">F1_10A</text>
<text x="128.9" y="140.9">3.9M</text>
<text x="128.9" y="139">R5</text>
<text x="142" y="140.9">3.9M</text>
<text x="142" y="139">R6</text>
<text x="209.8" y="142.8">R28</text>
<text x="215.4" y="142.8">R27</text>
<text x="222.8" y="142.8">R31</text>
<text x="228.4" y="142.8">R32</text>
<text x="153" y="148.2">C7</text>
<text x="158.6" y="148.2">C6</text>
<text x="164.3" y="148.4">C5</text>
<text x="173.7" y="148.4">R21</text>
<text x="203.5" y="146.5">10nF 50V</text>
<text x="203.5" y="144.6">C11</text>
<text x="209.8" y="144.6">27K</text>
<text x="215.4" y="144.6">62K</text>
<text x="222.8" y="144.6">47K</text>
<text x="228.4" y="144.6">47K</text>
<text x="233.3" y="146.5">10nF 50V</text>
<text x="233.3" y="144.6">C12</text>
<text x="153.2" y="150.2">105</text>
<text x="158.7" y="150.2">105</text>
<text x="164.3" y="150.2">105</text>
<text x="168.1" y="152.1">130K</text>
<text x="168.1" y="150.2">R20</text>
<text x="173.7" y="150.2">330K</text>
<text x="179.2" y="155.8">R22</text>
<text x="183" y="152.1">47K 4.7nF 25V</text>
<text x="183" y="150.2">R24 C8</text>
<text x="179.2" y="157.7">200K</text>
<text x="52.5" y="163.3">Header_1</text>
<text x="61.8" y="163.3">CON3</text>
</g>
<g font-size="1.7" fill="#262626">
<text x="227.7" y="52.3">DC400V+</text>
<text x="106.9" y="65.4">VCC</text>
<text x="153.4" y="60.7">VCC</text>
<text x="227.7" y="89.7">DC400V-</text>
<text x="110.3" y="99">VCC</text>
<text x="43.3" y="153.9">GND</text>
</g>
</svg>
